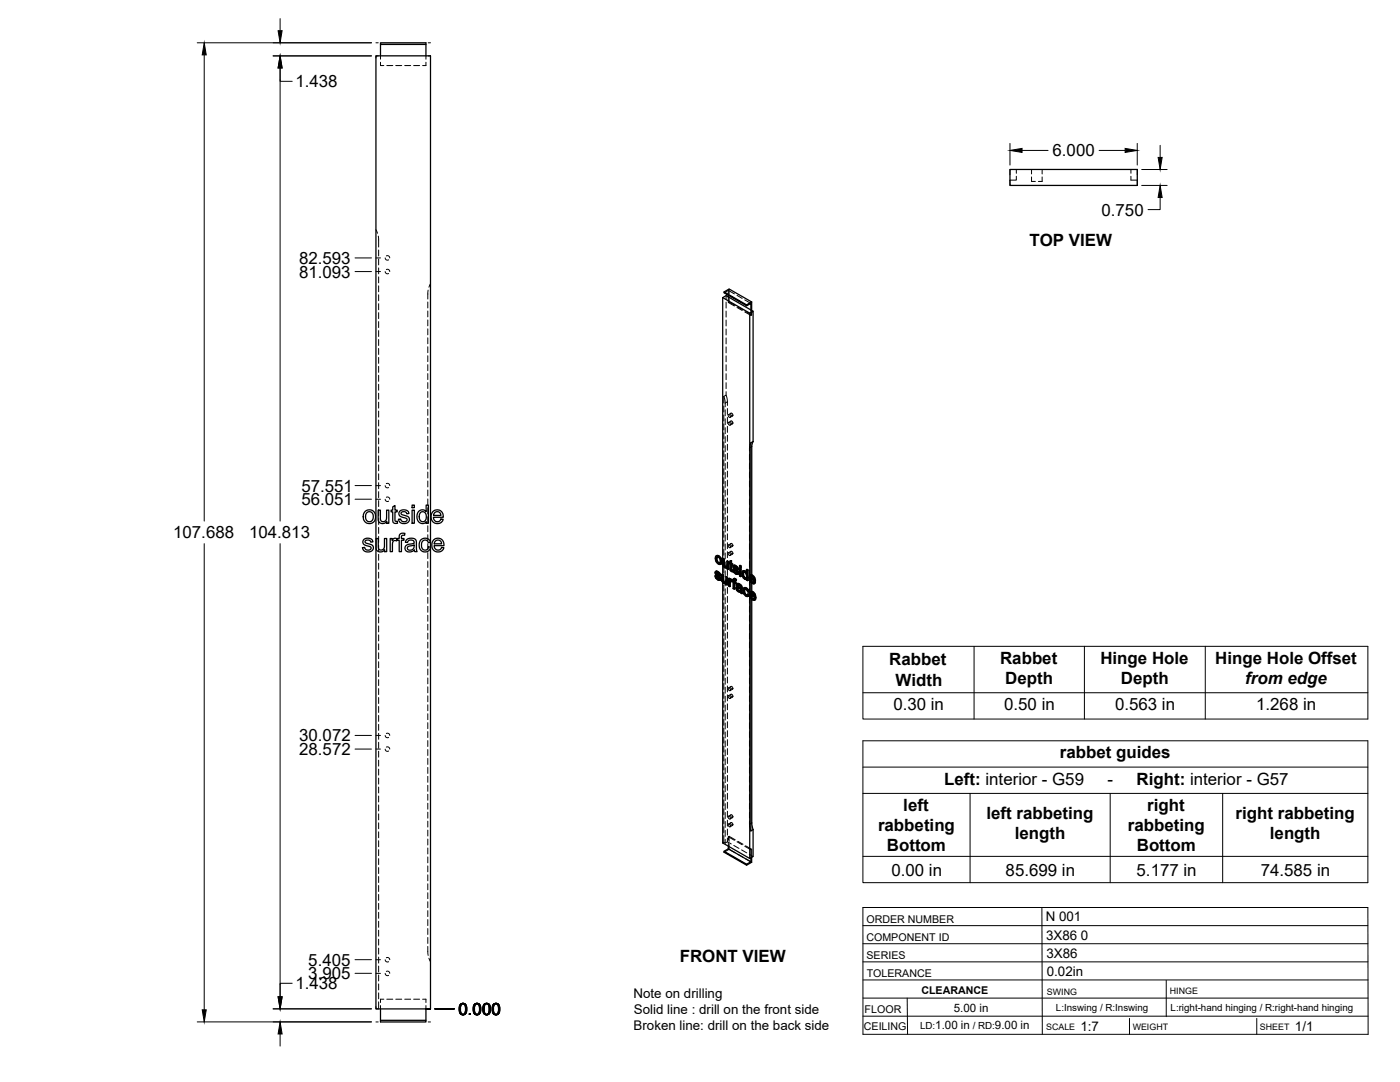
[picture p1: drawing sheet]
<svg xmlns="http://www.w3.org/2000/svg" width="559mm" height="432mm" viewBox="0 0 559 432" stroke-linecap="round" stroke-linejoin="round" font-family="sans-serif">
<!-- layer: Visible -->
<g fill="none" stroke="#000" stroke-width=".51">
<path d="M151.9 17.7v4.6M170 17.7h-18.1v-.6h18.1v5.2M403.1 67.6h50.8v6.4h-50.8zM288.5 118.8v104.2l.6 .1v2.3M288.5 118.8l1.3-.8 10.8 6.2M288.5 118.8l10.8 6.2M289 116.5l2-1.2 9 5.2M290.7 117.8v.7M298 121.7l-9-5.2v.4l9 5.1M299.3 125v104.6l1.1-.1 .8 .9M299.3 125l1.3-.8v52l-.9 .5v52.7M300 120.5l-2 1.2v.3l1.7-.9v2.6"/>
<path d="M300 120.5v3.4M300.6 176.2l-.5 2.1v51.1M145.2 215.3l1.2-.5h1a1.53 1.53 0 0 1 1.4 1.5l-.8 .1a1.13 1.13 0 0 0-1.2-.9 1.13 1.13 0 0 0-1 .9l.7 .5a2.95 2.95 0 0 1 2.4 1.1 2.14 2.14 0 0 1-1.3 2.2 2.14 2.14 0 0 1-2.5-.7l-.4-.9 .9-.2a1.21 1.21 0 0 0 1.2 1.3 1.21 1.21 0 0 0 1.2-1.4l-.8-.3a2.42 2.42 0 0 1-2.3-1.3zM145.8 204a2.64 2.64 0 0 1 4.1 2.1 2.64 2.64 0 0 1-3.9 2.4 3.2 3.2 0 0 1-.2-4.5zM146.3 204.7l1.1-.5 .8 .2 .5 .6 .2 1.8-.7 1.2-1.2 .2-.8-.7-.3-1.5zM150.1 214.9h.9v2.9a1.32 1.32 0 0 0 1.3 1.7 1.32 1.32 0 0 0 1.2-1.8v-2.8h.8v5.3h-.8v-.8a1.86 1.86 0 0 1-2.2 .8 1.86 1.86 0 0 1-1.2-2zM150.9 203.6h.9v2.9a1.31 1.31 0 0 0 1.3 1.7 1.31 1.31 0 0 0 1.2-1.8v-2.8h.9v5.2h-.8v-.7a1.86 1.86 0 0 1-2.3 .8 1.86 1.86 0 0 1-1.2-2.1zM155.7 214.9h.8v.8a1.28 1.28 0 0 1 2-.6l.8-.2v-.6a1.5 1.5 0 0 1 .7-1.4 1.5 1.5 0 0 1 1.6 0l-.1 .7a.81 .81 0 0 0-.9 0 .81 .81 0 0 0-.4 .8v.5h1v.7h-1v4.6h-.9v-4.6h-.8v-.4l-.2 .7-.4-.2a1.21 1.21 0 0 0-1.3 1.7v2.8h-.9zM156.8 202.3l.8-.6v1.9h.9v.7h-.9l.1 3.5 .8 .2 .2 .8-.7 .1a1.16 1.16 0 0 1-1.2-1.6v-3h-.7v-.7h.7zM159.5 204.1l.9-.5 1.4-.1a1.53 1.53 0 0 1 1.4 1.4l-.9 .1a1.14 1.14 0 0 0-1.1-.9 1.14 1.14 0 0 0-1.1 1l.8 .4a2.95 2.95 0 0 1 2.4 1.2 2.14 2.14 0 0 1-1.4 2.2 2.14 2.14 0 0 1-2.5-.7l-.4-.9 .9-.2a1.21 1.21 0 0 0 1.3 1.2 1.21 1.21 0 0 0 1.1-1.3l-.7-.3a2.34 2.34 0 0 1-2.3-1.4zM162.2 215.5l.8-.5 1.6-.2 1 .3 .5 .7 .4 4.4h-1l-.1-.7-1.7 .8a1.63 1.63 0 0 1-2.1-1.6 1.63 1.63 0 0 1 2.1-1.6l.6-.1a.77 .77 0 0 0 1-.7 .77 .77 0 0 0-1-.8 1.28 1.28 0 0 0-1.6 1l-.9-.1zM162.8 218.2l1.6-.4a.49 .49 0 0 1 .7-.3 .49 .49 0 0 1 .2 .7 1.43 1.43 0 0 1-1.1 1.3 1.43 1.43 0 0 1-1.6-.7z"/>
<path d="M164.5 203.6h.9v5.2h-.9zM164.5 201.6h.9v1h-.9zM167.1 204.1a1.98 1.98 0 0 1 3 .1v-2.6h.9v7.2h-.9v-.6a2.17 2.17 0 0 1-2.6 .4 2.17 2.17 0 0 1-1.1-2.4zM167.7 204.7l.6-.4a2.08 2.08 0 0 1 1.9 1.4 2.08 2.08 0 0 1-.8 2.3v.1a1.79 1.79 0 0 1-1.9-.7 1.79 1.79 0 0 1-.1-2zM167.9 215.5a2.26 2.26 0 0 1 3.9 1l-.9 .1a1.44 1.44 0 0 0-1.8-1 1.44 1.44 0 0 0-.9 1.9l.3 1.4a1.33 1.33 0 0 0 1.5 .6 1.33 1.33 0 0 0 1-1.3l.9 .2-.4 1a2.4 2.4 0 0 1-3 .6 2.4 2.4 0 0 1-1.2-2.8zM171.8 218.3v-196h-21.7v380.3h21.7v-184M172.8 204.2a2.46 2.46 0 0 1 2.9-.5 2.46 2.46 0 0 1 1.2 2.7h-3.9l.2 .9a1.49 1.49 0 0 0 1.4 .9 1.49 1.49 0 0 0 1.4-1.1l.9 .1-.3 .8a2.66 2.66 0 0 1-3.7 .3 2.66 2.66 0 0 1-.5-3.6zM173 215.5a2.46 2.46 0 0 1 3-.4 2.46 2.46 0 0 1 1.2 2.7h-3.9l.2 .8a1.48 1.48 0 0 0 1.4 .9 1.48 1.48 0 0 0 1.4-1l.9 .1a2.57 2.57 0 0 1-3.5 1.4 2.57 2.57 0 0 1-1.2-3.5zM173.5 204.6l.6-.4 1 .1 .6 .5 .3 .9h-2.9zM173.8 215.9l.6-.3a1.41 1.41 0 0 1 1.9 1.4h-3zM285.3 229.8l.5 .2M285.7 228.1h.9"/>
<path d="M285.8 230l.2-.1 .2 .5-.2 .2zM285.9 228.7l.4 .3M285.9 228.9l1.4 1.1M285.9 221.8h1.1zM285.9 221.8l-.4 .5v1l.9 1.5a.93 .93 0 0 0 1.4 .2M285.9 227.9l-.3 .2M286 223.1l.2 1M286 230.6l.5 .4h.5M286 228.1l1.1 .4M286 229.9l-.7-.1 .4 .9 .9 .8h.8M286.1 229.2l1.5 1.2M286.1 228.5v.1"/>
<path d="M286.1 228.8l-.2-.2 .7 .2 .8 .9M286.2 224.1l.2-.2 .6 .6-.4 .1zM286.2 230.4l.5 .5M286.2 227.9l-.7 .3v.6l1.4 1.7v.6M286.3 222.3l-.1 .6M286.4 228.2l1.1 .8M286.4 223.9l-.2-.7a.52 .52 0 0 1-.1-.8 .52 .52 0 0 1 .9 .1l.5 1.7-.2 .5h-.6M286.5 231l.4 .1M286.7 222l.9 .9 .2-.2 .4 1.3M286.9 228.6l.6 .5-.1 .6-.1-.6M287 224.5l.3 .1M287 221.8l.8 .9"/>
<path d="M287 231.1h-.1M287.1 230.1l.3 .5 .2-.2 .1 .5M287.4 230.6l.1 .5 .2-.2-.1 .5M287.5 231.1l-.1 .4 .2-.1-.3 .2M287.6 222.9l.4 1.3 .2-.2-.2 .9M287.8 225.1l-.2 .1M288 224.2l-.2 .9M288 229.3l.7 .1v2.2M288.5 225.2v4M288.5 232.5v103.9l10.8 6.2M288.5 232.5l.8 .5 .5-.2M288.5 229.5v2.1l.4 .4"/>
<path d="M288.5 231.7l.2 .4 .5 .2M288.7 232.1l.3 .4 .6-.1M288.7 229.4l-.7-.1v2.2l.5 1M288.9 223.3v2.1l.4 .4M288.9 225.5l.2 .4 .2-.1 .3 .3M289 232.5h.4M289.1 225.9l.9 .3-.2 .1M289.1 223.1l-.6-.1v2.6l.7 .9 1 .1M289.4 226.2l.4 .1M289.6 232.4l-.2 .1M289.7 230.2l.7 .1v3l-.3 .2v-3M289.8 232.8v.4l.3 .3"/>
<path d="M289.8 232.8l-.2 .1M290.1 224l.7 .1v3l-.2 .1v-3M290.2 226.6v.4l.4 .2M290.2 226.6l-.2 .1M290.4 230.3l-.7-.1-.1 2.2M290.8 224.1l-.7-.1v1.9l-.3 .4M290.8 230.9l1.6 .7M291.2 231.1v.4l.8-.3M291.3 232l.2 2-.2 .1v-1.6M291.3 224.4l-.3 .1v.4l.3 .2 .1 2.3 .4 .6 .7 .1-.1-.5h-.4M291.3 223.9l.7-.2v1.1M291.4 230.9h-.6v3l.5 .2"/>
<path d="M291.6 231.8v.1M291.7 231.2l-.3 .1M291.8 231.4l.8 .9v2.6l.5 .2M291.8 223.9v1l.6 .1M291.8 224.9l.6 .1-.2 .6v-.4M291.8 227.4l.4 .1M291.9 227.5l.5 .1M292 223.7l-.7 .2v.8l-.3-.2M292 225.4v1.8M292.1 232.2l-.7-.4 .1 .6M292.2 225.6l-.4-.3v2l.3 .1M292.2 227.7l.1 .5"/>
<path d="M292.2 231.7l.2-.2 .2 .4zM292.2 231.8l-.1 .4M292.2 232.1l-.1 .1M292.5 227.4l.4 .2M292.8 225.7h.9M292.9 230.9l1.1 .3M292.9 227.6l.2-.1 .2 .5-.2 .2zM293 226.4l.4 .3M293 226.6l1.5 1M293.1 232.1l.7 .2-.2 .5v-.4M293.1 225.6l-.4 .1M293.1 230.8l-.3 .2"/>
<path d="M293.1 228.2l.5 .4h.6M293.1 225.7l1.2 .4M293.1 227.5l-.6-.1 .5 1.2 .8 .6 .7-.1M293.2 226.8l1.5 1.3M293.2 226.1v.1M293.2 226.4l-.2-.2 .6 .2 .9 .9M293.3 231.5v.5M293.3 232.7v2.3l-.2 .1v-2.6l.5 .3M293.3 231.1l.7 .1-.3 .6 .1-.4M293.3 228l.5 .5M293.3 225.6l-.7 .2v.6l1.5 1.8-.1 .5M293.5 225.8l.8 .3 .3 .5"/>
<path d="M293.6 230.9l-.8 .1-.2 .6M293.6 228.6l.4 .1M293.7 231.8l-.5-.3-.1 .6 .7 .2M294 233l-.2 .4 .5 .4M294 233l.6-.2 .6 .3M294 226.3l.4 .4 .2-.1 .2 .6-.3 .1-.1-.6M294.1 234.2l1.5 .3M294.1 228.7h-.1M294.2 235l.2 .4 .6 .3M294.2 227.8l.3 .4 .2-.1 .2 .5M294.3 234.8l.3 .5M294.3 234.1l-.3 .2"/>
<path d="M294.4 235.4l.3 .4h.7h-.7M294.4 234.7l-.1 .1M294.4 233l1.4 .5M294.4 234.7l.1 .1a.78 .78 0 0 1 1 .8l-.3 .3M294.5 234.7l-.1 .2M294.5 228.2l.1 .5 .3-.1-.2 .4M294.6 233.4l-.3 .4 .3-.4 .7 .5a.35 .35 0 0 1 .3 .4 .35 .35 0 0 1-.4 .3l-.8-.3M294.6 234.1l-.8 .3 .1 1 .9 .8h.8l.5 .7M294.6 228.7l-.2 .5M294.6 232.8l-.5 .2M295 233.2l1.1 .7M295.2 226.9l.6 .1z"/>
<path d="M295.2 225.7l.6 .1zM295.2 226.9v3l.4 .2M295.2 225.7v.6l.4 .3M295.6 233.6l.6 .7M295.8 227v3l-.2 .1v-3M295.8 225.8l-.2 .8v-.6M295.8 234l.2 .4h.2l.1 2M296 234.4v2.1l.3-.1 .1 .4-.3 .1-.1-.4M296.6 229.2l.2 1M296.6 227.8l.8 .1 .5 .3M296.7 227.8l-.2 .1M296.8 228.4h.4l.5 .4 .3 1.5a.44 .44 0 0 1-.2 .4 .44 .44 0 0 1-.5 0"/>
<path d="M296.8 228.4l-.2 .8 .2-.1 .2 .9M296.8 230.2l.2-.2 .5 .6-.3 .1zM296.8 228.4h.1M296.9 227.7l-.2 .1M297 228.3l-.2 .8M297 235.9a1.05 1.05 0 0 0 .8 1.3l.2 .2M297.1 234.6h.9l.7 .7M297.2 236.9l.5 .6 .6-.1M297.2 228l.7 .3M297.3 234.5l-.4 .2M297.4 235.1l-.2 .7M297.4 227.9l-.4-.2a1.8 1.8 0 0 0-.2 3.1l.8 .5 .4-.2"/>
<path d="M297.5 230.6l.3 .1M297.8 234.8l.6 .6 .3-.1 .3 .9-.2 .1-.4-.9M297.9 227.3l.7 .1v4.2l-.2 .1v-4.1M298 234.6l-.5-.1a1.62 1.62 0 0 0-.5 2.7l.8 .7 .7 .1M298 231.1v.4l.4 .2M298 231.1l-.2 .1M298.4 237.1l.4 .3M298.6 227.4l-.7-.1v1.5l-.3-.5M298.8 236.3l-.4-.1-.4-.8a.52 .52 0 0 0-.8-.2 .52 .52 0 0 0 0 .8l.2 .8M298.8 237.4l.2-.1-.5 .7zM299 237.3l-.4-.3-.4 .6-.5-.1M299.3 231.9l.5 .7a.96 .96 0 0 0 1.7-.2"/>
<path d="M299.3 231.9v4.4M299.3 238.1v104.5M299.4 230.5l1.5 .9-.5-1.1a.53 .53 0 0 0-.6-.3 .53 .53 0 0 0-.4 .5l.2-.1 1.2 .7M299.4 236.1h1.1l.8 .9M299.5 237.1l1.5 .8-.4-1a.54 .54 0 0 0-.6-.4 .54 .54 0 0 0-.5 .6l.3-.1 1.1 .6M299.6 231.8l.6 .6h.6M299.7 231.4l-.1-.3 .2 .6M299.7 238.9v92.7l.9-.5v10.7l-1.3 .8M299.7 232.5v3.5M299.8 230l-.2 .4 .1-.3M299.8 237.6l.2 .7M299.8 238.4l.5 .6 .6-.1"/>
<path d="M299.9 236.6l-.1 .4M300.1 239.2v89.2l.5 2.7M300.1 230v.7M300.1 231.3v.7M300.1 232.7v3.2M300.1 236.6v.5M300.1 237.8v.6M300.1 229.7l.9 .9 .2-.2 .3 1.4M300.2 232.4l.4 .1M300.3 236.2l.8 .9 .2-.1 .4 1.3M300.3 239l.4 .1M300.4 229.5l-.7-.1-.7 .4-.1 1.1 .4 1"/>
<path d="M300.5 236.1l-.9-.1-.5 .7 .1 1.2 .8 1.3a.94 .94 0 0 0 .9 .4 .94 .94 0 0 0 .8-.6M300.7 232.4l-.1 .1M300.8 239l-.1 .1M300.8 232.2l.5 .3M301 230.6l.3 1.3 .2-.1-.2 .1M301 238.7l.5 .4M301.1 237.1l.4 1.4 .2-.2-.2 .2M301.3 232.1l-1.9-1.2 .2 .9 .2-.1 .6 .6M301.5 238.6l-2-1.1 .3 .9 .2-.1 .5 .5M301.5 232.4l-.5 .5M301.5 232.4l-.4-.3-.5 .4M301.7 239l-.5 .5"/>
<path d="M301.7 239l-.5-.4-.5 .5M290.7 337.7v1.1l-1.7 .9v.4l9 5.2v-.4l-9-5.2M290.7 338.8l9 5.1-1.7 1M299.7 342.3v1.6M300 342.2v1.9l-2 1.2M151.9 402.6v5.2h18.1v-.6h-18.1M170 402.6v4.6"/>
</g>
<!-- layer: Hidden -->
<g fill="none" stroke="#000" stroke-width=".4">
<path d="M151.9 22.3v1.3M151.9 24.8v1.4h1.3M154.4 26.2h2.4M158 26.2h2.3M161.5 26.2h2.4M165.1 26.2h2.4M170 22.3v1.3M170 24.8v1.4h-1.3M405.7 70.4v1.5h-2.6M405.7 67.6v1.6M411.7 70.6v1.8h1.6M411.7 67.6v1.8"/>
<path d="M416 70.6v1.8h-1.5M416 67.6v1.8M451.4 70.4v1.5h2.5M451.4 67.6v1.6M150.1 91.7l.6 1.4M151 94.2l.1 4.4M151.1 99.8v2.4M151.1 103.4v2.3M151.1 106.9v2.4M151.1 110.5v2.4M151.1 114.1v2.3M151.1 117.6v2.4"/>
<path d="M153.8 108.4l.4 .8h.9M153.8 102.9l.4 .8h.9M154.2 107.6h1l.4 .8M154.2 102.2h1l.4 .7M170.9 115.8l-.1 3.5M171.8 113.2l-.6 1.4M289.8 118v1.4M290.7 115.9v1.9M290.7 118.5v2.2M290.7 115.9l-1.7 1M290.7 115.9l2.4 1.4M291 115.3v2"/>
<path d="M291 118.5v2M294.2 117.9l2 1.2M297.3 119.7l2.4 1.4M151.1 121.2v2.4M151.1 124.8v2.4M151.1 128.4v2.3M151.1 131.9v2.4M151.1 135.5v2.4M151.1 139.1v2.4M170.8 120.5v2.4M170.8 124.1v2.4M170.8 127.7v2.3"/>
<path d="M170.8 131.2v2.4M170.8 134.8v2.4M170.8 138.4v2.4M289.8 120.6v2.4M289.8 124.1v2.4M289.8 127.7v2.4M289.8 131.3v2.4M289.8 134.9v2.3M289.8 138.4v2.4M291 120.5l-.3 .2 2.4 1.4M291 120.5l2.5 1.4M294.2 122.7l2 1.2"/>
<path d="M294.5 122.5l2.1 1.2M297.3 124.5l2.4 1.4M297.6 124.3l2.4 1.4M299.7 123.7v2.2l.3-.2v-1.8M151.1 142.6v2.4M151.1 146.2v2.4M151.1 149.8v2.4M151.1 153.4v2.3M151.1 156.9v2.4M170.8 142v2.3M170.8 145.5v2.4M170.8 149.1v2.4"/>
<path d="M170.8 152.7v2.3M170.8 156.3v2.3M170.8 159.8v2.4M288.9 158.2l.5 1.6 .1 2.5M288.9 158.2l.9-.5 .5 1.6v2.5M288.9 158.2v2.6M289.8 142v2.4M289.8 145.6v2.4M289.8 149.1v2.4M289.8 152.7v2.4M289.8 156.3v1.4M151.1 160.5v2.4"/>
<path d="M151.1 164.1v2.4M151.1 167.6v2.4M151.1 171.2v2.4M151.1 174.8v2.4M151.1 178.4v2.3M170.8 163.4v2.4M170.8 167v2.3M170.8 170.5v2.4M170.8 174.1v2.4M170.8 177.7v2.4M288.9 162.1v2.3M288.9 165.6v2.4"/>
<path d="M288.9 169.2v2.4M288.9 172.8v2.3M288.9 176.3v2.4M288.9 179.9v2.4M289.5 163.5v2.4M289.5 167.1v2.4M289.5 170.7v2.4M289.5 174.2v2.4M289.5 177.8v2.4M290.3 163v2.4M290.3 166.6v2.4M290.3 170.2v2.4"/>
<path d="M290.3 173.7v2.4M290.3 177.3v2.4M290.7 168.6a.56 .56 0 0 1 .7 .4 .56 .56 0 0 1-.3 .7l-.5-.7zM290.7 165.5a.56 .56 0 0 1 .7 .3 .56 .56 0 0 1-.3 .8l-.5-.7zM291.7 168a.56 .56 0 0 1 .7 .4 .56 .56 0 0 1-.3 .7l-.4-.5zM291.7 164.9a.56 .56 0 0 1 .7 .4 .56 .56 0 0 1-.3 .7l-.4-.7zM291.8 168l-1 .6M291.8 164.9l-1 .6M292.4 169.1l-1 .6M292.4 166l-1 .6M299.7 176.7l-.4 1.1-.2 2.2M151.1 181.9v2.4"/>
<path d="M151.1 185.5v2.4M151.1 189.1v2.4M151.1 192.6v2.4M151.1 196.2v2.4M151.1 199.8v2.4M153.8 199.2l.4 .8h.9M153.8 193.8l.4 .8h.9M154.2 198.5h1l.4 .7M154.2 193l1 .1 .4 .7M170.8 181.3v2.3M170.8 184.8v2.4M170.8 188.4v2.4"/>
<path d="M170.8 192v2.4M170.8 195.5v2.4M170.8 199.1v2.4M288.9 183.5v2.4M288.9 187v2.4M288.9 190.6v2.4M288.9 194.2v2.4M288.9 197.8v2.4M289.5 181.4v2.4M289.5 185v2.3M289.5 188.5v2.4M289.5 192.1v2.4"/>
<path d="M289.5 195.7v2.4M289.5 199.2v2.4M290.3 180.9v2.4M290.3 184.4v2.4M290.3 188v2.4M290.3 191.6v2.4M290.3 195.2v2.3M290.3 198.7v2.4M299.1 181.2v2.4M299.1 184.8v2.4M299.1 188.4v2.4M299.1 191.9v2.4"/>
<path d="M299.1 195.5v2.4M299.1 199.1v2.4M151.1 203.4v2.3M151.1 206.9v2.4M151.1 210.5v2.4M151.1 214.1v2.4M151.1 217.7v2.3M170.8 202.7v2.4M170.8 206.2v2.4M170.8 209.8v2.4M170.8 213.4v2.4M170.8 217v2.4"/>
<path d="M171.8 218.3v.3M288.9 201.3v2.4M288.9 204.9v2.4M288.9 208.5v2.4M288.9 212v2.4M288.9 215.6v2.4M288.9 219.2v2.4M289.5 202.8v2.4M289.5 206.4v2.4M289.5 210v2.3M289.5 213.5v2.4M289.5 217.1v2.4"/>
<path d="M290.3 202.3v2.4M290.3 205.9v2.4M290.3 209.4v2.4M290.3 213v2.4M290.3 216.6v2.4M290.7 217.5a.56 .56 0 0 1 .7 .3 .56 .56 0 0 1-.3 .7l-.5-.6zM291.7 216.9a.56 .56 0 0 1 .7 .4 .56 .56 0 0 1-.3 .7l-.4-.7zM291.8 216.9l-1 .6M292.4 218l-1 .6M299.1 202.7v2.3M299.1 206.2v2.4M299.1 209.8v2.4"/>
<path d="M299.1 213.4v2.4M299.1 216.9v2.4M151.1 221.2v2.4M151.1 224.8v2.4M151.1 228.4v2.3M151.1 231.9v2.4M151.1 235.5v2.4M151.1 239.1v2.4M170.8 220.5v2.4M170.8 224.1v2.4M170.8 227.7v2.4M170.8 231.2v2.4"/>
<path d="M170.8 234.8v2.4M170.8 238.4v2.4M285.6 229.7l.3 .9-.2 .1M285.6 228.4l.1 .5-.2 .1M285.7 228.1l-.3 .5M285.7 222.7l.4 1.3-.3 .2M285.7 228.9l.3 .4-.2 .2M285.9 228l-.4 .2M285.9 230.6l.8 .7-.2 .1M286 229.3l1.1 1-.2 .2M286.1 224l.9 1-.3 .1M286.1 228.5h.5l-.2 .2"/>
<path d="M286.1 221.7l-.6 1.1M286.2 222.3h.8l-.3 .1M286.6 228.5l.4 .4-.2 .1M286.7 231.3l.5 .2-.2 .1M287 222.3l.4 .4-.1 .3M287 225l.6 .1-.2 .2M287 231h.1M287 228.9l.2 .5-.2 .1M287.1 230.4l.2 .3-.2 .2M287.1 231l-.1 .1M287.2 229.4l.4 .2M287.3 230.7l-.2 .3"/>
<path d="M287.5 231.4l-.3 .1M287.5 224.6h-.2M287.5 222.8l.2 .9-.2 .2M287.7 223.8l-.4 .9M287.8 225.1h-.2M288.2 229.1l.1 2.4-.2 .1M288.3 231.5l.1 .4-.2 .2M288.5 229.2v3.3l.2-.1-.3-.5M288.5 223v2.2M288.7 222.9v2.3l-.2 .2M288.7 225.2l.1 .5-.2 .1M288.7 232.4l.4 .3-.2 .1"/>
<path d="M288.8 225.7l.3 .4-.2 .2M288.9 222.8v2.3M288.9 226.3v2.4M288.9 229.9v2.4M288.9 233.5v2.4M288.9 237v2.4M289.1 226.1l.5 .4-.3 .1M289.1 232.7h.9l-.2 .1M289.5 220.7v2.4M289.5 224.3v2.3M289.5 227.8v2.4M289.5 231.4v2.4"/>
<path d="M289.5 235v2.3M289.5 238.5v2.4M289.6 226.5h.6M289.6 232.4h.1M289.7 232.4l-.2 .1M289.8 232.8h.1M289.9 232.2l-.3 .2M289.9 230.1v1.9l-.3 .4M290 232.7l-.2 .5M290 226.2h.1M290.2 226.1l-.3 .2M290.3 226l-.3 .2"/>
<path d="M290.3 225.4l-.3 .7M290.3 220.2v2.3M290.3 223.7v2.4M290.3 227.3v2.4M290.3 230.9v2.4l-.3-.2M290.3 234.4v2.4M290.3 238v2.4M290.4 226.4l-.2 .6M290.4 226.9l.4 .2M290.7 220.6a.56 .56 0 0 1 .7 .3 .56 .56 0 0 1-.3 .8l-.4-.6zM291.1 230.7v3l-.3 .2M291.1 233.7l.4 .3"/>
<path d="M291.2 224.7l.3 .2-.2 .2M291.2 224.3l-.2 .6M291.3 224.4l.2 .1M291.4 231.3v.1M291.5 224.9l.1 2.4-.2 .1M291.5 223.8l-.2 .9M291.6 227.3l.2 .3-.2 .2M291.7 231.2l-.5 .3M291.7 231.7l-.1 .1M291.7 231.7h.3l-.2 .2M291.7 220a.56 .56 0 0 1 .7 .4 .56 .56 0 0 1-.3 .7l-.4-.6zM291.8 225.3l.2-.1v.2"/>
<path d="M291.8 220l-1 .6M291.8 227.6l.4 .3-.2 .2M292 231.7l.3 .3M292 225.2l.4 .2M292.2 227.9l.3 .2M292.2 231.8l.2-.1-.1 .3M292.3 232l-.1 .1M292.4 231.6h.1M292.4 221.1l-1 .6M292.4 231.9l.4 .3-.2 .1M292.4 231.7l-.2 .4M292.4 231.5l-.2 .2"/>
<path d="M292.6 231.6l.2 .2M292.7 227.3l.3 .9-.2 .1M292.8 226l-.1 .6M292.8 232.2v2.6l-.2 .1M292.8 225.7l-.3 .5M292.8 234.8l.5 .2M292.9 226.5l.3 .4-.3 .2M292.9 231l-.3 .9M293 225.6l-.4 .2M293 230.9l-.3 .2M293 228.2l.8 .7-.2 .1M293.1 232.5l.2-.1v.3"/>
<path d="M293.1 226.1h.1M293.1 231.5h.2M293.2 226.9l1.1 1.1-.3 .1M293.3 232.4l.5 .3M293.3 226l-.2 .2M293.3 226l.5 .2-.3 .1M293.3 231.4l.3 .1-.2 .1M293.6 231.5l.3 .1M293.8 226.2l.4 .3-.3 .2M293.8 228.9l.6 .2-.3 .1M294 234.6l.2 .8-.2 .1M294 233l.2-.1-.4 .5"/>
<path d="M294 233.3l.5 .3M294.1 234.3l-.3 .5M294.2 226.5l.1 .5-.2 .1M294.2 234.1l-.4 .3M294.2 235.4l.7 .6-.3 .1M294.3 228.6h-.1M294.3 228.6l-.2 .1M294.3 228l-.1 .5M294.3 227l.5 .2M294.4 228.3l-.1 .3M294.5 233.4l.2-.1-.1 .1M294.5 234.7h.1"/>
<path d="M294.5 234.7h-.1M294.6 234.6l-.3 .2M294.6 229.1h-.2M294.7 234.6l1.1 .4-.2 .1M294.7 233.3l.5 .1-.3 .2M294.9 236l.5 .2-.3 .1M295.2 233.4l.5 .5-.3 .1M295.4 236.2l.4-.1-.2 .1M295.4 226.7v3l-.2 .2M295.4 225.6l-.2 .7M295.4 229.7l.4 .3M295.4 226.2l.4 .2"/>
<path d="M295.6 234.5h.2M295.6 235.8l-.2 .1M295.7 233.9l-.1 .6M295.7 235.6l-.2 .2M295.8 235l-.3 .7M295.8 234.4l-.2 .3M295.8 236.1l-.1 .6M295.9 236.5l.5 .3M296.3 228.8l.2 .9-.2 .1M296.5 228l-.4 .9M296.5 229.7l.4 .8-.2 .1M296.7 227.8l-.5 .4"/>
<path d="M296.8 235.5l.3 1.4-.2 .1M296.9 230.5l.6 .5-.3 .1M296.9 234.8l-.3 .9M297 228.3h.5l-.2 .1M297 228.3l-.2 .1M297 228.3h.1M297.1 236.9l.9 .9-.2 .1M297.1 234.5l-.4 .4M297.4 235.1l-.2 .1M297.5 235l.5 .1-.2 .1M297.5 231l.5 .1M297.5 228.3l.5 .6-.2 .1"/>
<path d="M297.9 228.3l.3 .4M298 237.8l.7 .1M298 235.1l.4 .3-.3 .2M298 230.6l-.2 .1M298 228.9l.2 1-.2 .1M298.2 227.2l-.3 1.6M298.2 229.9l-.4 .9M298.2 231l-.2 .5M298.2 231.4l.4 .2M298.4 235.4l.2 .6-.2 .2M298.4 237.4h-.1M298.6 236l.4 .2"/>
<path d="M298.6 237l-.4 .6M299.1 237.1l.5-1.1 .1 2.9M299.1 220.5v2.4M299.1 224.1v2.4M299.1 227.7v2.3M299.1 231.2v2.4M299.1 234.8v2.4M299.1 238.4v2.3M299.3 229.6v2.3l.2-.1-.4-1.4M299.3 236.3v1.8M299.3 237l.3 1.3-.2 .2M299.5 231.8l.9 .9-.2 .1"/>
<path d="M299.5 229.4l-.6 1.2M299.5 237.5l.2-.1 .1 .2M299.6 230.8l1.9 1.1M299.6 238.3l.9 .9-.2 .2M299.7 230.4l-.1 .7v-.3l-.2 .1M299.7 229.4v.7M299.7 231.4v1.1M299.7 237.4l2 1.1M299.8 230h-.2M299.8 229.9l.6 .1-.3 .1M299.9 236.6h-.1M300 236.5h.5l-.2 .1"/>
<path d="M300.1 229.4v.6M300.1 230.7v.6M300.1 232v.7M300.1 235.9v.7M300.1 237.1v.7M300.1 238.4v.8M300.4 230l.5 .5-.2 .2M300.4 232.7l.7 .2-.2 .1M300.5 236.5l.6 .6-.3 .2M300.5 239.2l.8 .2-.2 .2M300.8 232.4h.1M300.8 232.4h-.1"/>
<path d="M300.8 231.1l.3 .1M300.9 232.3l-.3 .2M300.9 238.9h.1M300.9 230.6l.2 .6-.2 .2M300.9 237.6l.3 .2M300.9 238.9l-.1 .1M301 238.9l-.2 .1M301.1 237.1l.1 .7-.2 .1M301.1 232.1l-.3 .3M301.2 238.6l-.3 .3M301.2 232.8l-.1 .1M301.4 239.4h-.1"/>
<path d="M151.1 242.7v2.3M151.1 246.2v2.4M151.1 249.8v2.4M151.1 253.4v2.4M151.1 256.9v2.4M170.8 242v2.3M170.8 245.5v2.4M170.8 249.1v2.4M170.8 252.7v2.4M170.8 256.3v2.3M170.8 259.8v2.4M288.9 240.6v2.4"/>
<path d="M288.9 244.2v2.4M288.9 247.8v2.3M288.9 251.3v2.4M288.9 254.9v2.4M288.9 258.5v2.4M289.5 242.1v2.4M289.5 245.7v2.4M289.5 249.3v2.3M289.5 252.8v2.4M289.5 256.4v2.4M289.5 260v2.3M290.3 241.6v2.4"/>
<path d="M290.3 245.2v2.3M290.3 248.7v2.4M290.3 252.3v2.4M290.3 255.9v2.4M290.3 259.5v2.3M299.1 242v2.3M299.1 245.5v2.4M299.1 249.1v2.4M299.1 252.7v2.3M299.1 256.2v2.4M299.1 259.8v2.4M151.1 260.5v2.4"/>
<path d="M151.1 264.1v2.4M151.1 267.7v2.3M151.1 271.2v2.4M151.1 274.8v2.4M151.1 278.4v2.4M170.8 263.4v2.4M170.8 267v2.3M170.8 270.6v2.3M170.8 274.1v2.4M170.8 277.7v2.4M288.9 262v2.4M288.9 265.6v2.4"/>
<path d="M288.9 269.2v2.4M288.9 272.8v2.3M288.9 276.3v2.4M288.9 279.9v2.4M289.5 263.5v2.4M289.5 267.1v2.4M289.5 270.7v2.4M289.5 274.3v2.3M289.5 277.8v2.4M290.3 263v2.4M290.3 266.6v2.4M290.3 270.2v2.3"/>
<path d="M290.3 273.7v2.4M290.3 277.3v2.4M290.7 274.6a.56 .56 0 0 1 .7 .3 .56 .56 0 0 1-.3 .7l-.5-.6zM290.7 277.7a.56 .56 0 0 1 .7 .3 .56 .56 0 0 1-.3 .7l-.5-.6zM291.7 274a.54 .54 0 0 1 .7 .3 .54 .54 0 0 1-.3 .7zM291.7 277.1a.55 .55 0 0 1 .7 .3 .55 .55 0 0 1-.3 .8zM291.8 273.9l-1 .6M291.8 277.1l-1 .5M292.4 275l-1 .6M292.4 278.2l-1 .5M299.1 263.4v2.4M299.1 267v2.3"/>
<path d="M299.1 270.5v2.4M299.1 274.1v2.4M299.1 277.7v2.4M151.1 281.9v2.4M151.1 285.5v2.4M151.1 289.1v2.4M151.1 292.7v2.3M151.1 296.2v2.4M151.1 299.8v2.4M153.8 293.5l.5 .9 .8-.1M153.8 299l.4 .7h.9M154.2 292.7l1 .1 .4 .7"/>
<path d="M154.2 298.2h1l.4 .7M170.8 281.3v2.3M170.8 284.8v2.4M170.8 288.4v2.4M170.8 292v2.4M170.8 295.6v2.3M170.8 299.1v2.4M288.9 283.5v2.4M288.9 287.1v2.3M288.9 290.6v2.4M288.9 294.2v2.4M288.9 297.8v2.3"/>
<path d="M289.5 281.4v2.4M289.5 285v2.4M289.5 288.5v2.4M289.5 292.1v2.4M289.5 295.7v2.4M289.5 299.3v2.3M290.3 280.9v2.4M290.3 284.5v2.3M290.3 288v2.4M290.3 291.6v2.4M290.3 295.2v2.3M290.3 298.7v2.4"/>
<path d="M299.1 281.2v2.4M299.1 284.8v2.4M299.1 288.4v2.4M299.1 292v2.3M299.1 295.5v2.4M299.1 299.1v2.4M151.1 303.4v2.4M151.1 306.9v2.4M151.1 310.5v2.4M151.1 314.1v2.4M151.1 317.7v2.3M170.8 302.7v2.4"/>
<path d="M170.8 306.3v2.4M170.8 309.8v2.4M170.8 313.4v2.4M170.8 317v2.4M288.9 301.3v2.4M288.9 304.9v2.4M288.9 308.5v2.4M288.9 312.1v2.3M288.9 315.6v2.4M288.9 319.2v2.4M289.5 302.8v2.4M289.5 306.4v2.4"/>
<path d="M289.5 310v2.4M289.5 313.5v2.4M289.5 317.1v2.4M290.3 302.3v2.4M290.3 305.9v2.4M290.3 309.5v2.3M290.3 313v2.4M290.3 316.6v2.4M299.1 302.7v2.4M299.1 306.2v2.4M299.1 309.8v2.4M299.1 313.4v2.4"/>
<path d="M299.1 316.9v2.4M151.1 321.2v2.4M151.1 324.8v2.4M151.1 328.4v2.4M151.1 332v2.3M151.1 335.5v2.4M151.1 339.1v2.4M170.8 320.5v2.4M170.8 324.1v2.4M170.8 327.7v2.4M170.8 331.3v2.4M170.8 334.8v2.4"/>
<path d="M170.8 338.4v2.4M288.9 336.1l.6 .3M288.9 322.8v2.3M288.9 326.3v2.4M288.9 329.9v2.4M288.9 333.5v2.6M288.9 336.1l-.4 .3M289.5 320.7v2.4M289.5 324.3v2.3M289.5 327.8v2.4M289.5 331.4v2.4M289.5 335v1.4"/>
<path d="M290.3 320.2v2.4M290.3 323.7v2.4M290.3 327.3v2.4M290.3 330.9v2.4M290.3 334.5v1.4M290.3 335.9l-.8 .5M290.3 335.9l1.6 .9M290.7 325.8a.55 .55 0 0 1 .7 .3 .55 .55 0 0 1-.3 .7zM290.7 335.2v-1.3l.3-.1v1.9M290.7 336.4v1.3M290.7 333.9l2.4 1.4M290.7 328.9a.56 .56 0 0 1 .7 .3 .56 .56 0 0 1-.3 .7l-.5-.6z"/>
<path d="M291 338.9l-2 1.2M291 336.9v2M291 333.8l2.5 1.4M291 338.9l2.5 1.4M291.7 325.2a.56 .56 0 0 1 .7 .3 .56 .56 0 0 1-.3 .7l-.4-.6zM291.7 328.3a.56 .56 0 0 1 .7 .3 .56 .56 0 0 1-.3 .8l-.4-.6zM291.8 325.2l-1 .6M291.8 328.3l-1 .6M292.4 326.3l-1 .6M292.4 329.4l-1 .6M292.9 337.4l2.1 1.2M294.2 335.9l2 1.2"/>
<path d="M294.5 335.7l2.1 1.2M296 339.2l2 1.2M297.3 337.7l2.4 1.4 .3-.2M297.6 337.5l2.4 1.4M299.1 327.7l.2 2.3 .4 1.6M299.1 320.5v2.4M299.1 324.1v2.4M299.7 339.1v3.2M300 338.9v3.3M151.1 342.7v2.3M151.1 346.2v2.4M151.1 349.8v2.4"/>
<path d="M151.1 353.4v2.4M151.1 357v2.3M170.8 342v2.4M170.8 345.6v2.3M170.8 349.1v2.4M170.8 352.7v2.4M170.8 356.3v2.3M170.8 359.9v2.3M294.5 340.9l2.1 1.2M297.6 342.7l2.4 1.4M299.1 341l1.5 .8M151.1 360.5v2.4"/>
<path d="M151.1 364.1v2.4M151.1 367.7v2.4M151.1 371.2v2.4M151.1 374.8v2.4M151.1 378.4v2.4M170.8 377.7l.1 3.6M170.8 363.4v2.4M170.8 367v2.4M170.8 370.6v2.3M170.8 374.1v2.4M151.1 382v2.3M151.1 385.5v2.4"/>
<path d="M151.1 389.1v2.4M151.1 392.7v2.4M151.1 396.2v2.4M151.1 399.8v2.8M153.2 398.8h-1.3v1.3M153.8 383l.4 .8h.9M153.8 388.5l.4 .7h.9M154.2 382.2l1 .1 .4 .7M154.2 387.7h1l.4 .8M154.4 398.8h2.4M158 398.8h2.3M161.5 398.8h2.4"/>
<path d="M165.1 398.8h2.4M168.7 398.8h1.3v1.3M171.2 382.4l.6 1.4M151.9 401.3v1.3M170 401.3v1.3"/>
</g>
<!-- layer: Reference -->
<g fill="none" stroke="#000" stroke-width=".4">
<path d="M150.1 17.1h.9M170.9 17.1h.9M151 22.3h-.9v.9M170.9 22.3h.9v.9M403.1 67.6v2.1M403.1 71.9v2.1M453.9 67.6v2.1M453.9 71.9v2.1M150.1 102.9h1.8M150.1 108.4h1.8M150.1 193.8h1.8M150.1 199.2h1.8"/>
<path d="M150.1 293.5h1.8M150.1 298.9h1.8M150.1 383h1.8M150.1 388.5h1.8M150.1 401.7v.9h.9M150.1 407.8h.9M170 402.6h1.8zM170.9 407.8h.9M171.8 401.7v.9h-.9"/>
</g>
<!-- layer: Hidden Narrow -->
<g fill="none" stroke="#000" stroke-width=".4">
<path d="M290.3 160.3l-.8 .6M299.7 178.5l-.6 .3M286.7 230l-.2 .1M288.2 231l-.2 .1M288.7 224.7l-.2 .2M289.9 231.7l-.2 .1M290.3 225.4l-.2 .2M291.5 226.7l-.2 .1M292.8 231.4l-.2 .2M293.8 227.6l-.2 .1M295.1 234.7l-.2 .2M295.8 235.1l-.2 .2"/>
<path d="M299.7 328.6l-.6 .3"/>
</g>
<!-- layer: Visible Narrow -->
<path d="M300.1 178.3l-.4 .2M286.7 229.4l-.2 .1M288.7 231l-.2 .2M289.1 224.8l-.2 .1M292 226.9l-.2 .2M293.3 231.7l-.2 .2M293.8 227l-.2 .1M295 234.3l-.2 .1M296.2 234.8l-.2 .1M296.2 235.5l-.2 .1M300.1 328.4l-.4 .2" fill="none" stroke="#000" stroke-width=".4"/>
<!-- layer: Titleblock -->
<path d="M344.4 362.2h201.6l.1 50.6h-201.7zM344.4 369.4h201.6M344.4 376.6h201.6M415.9 362.2l.1 50.6M344.4 383.9h201.6M344.4 391.1h201.6M344.4 398.3h201.6M362.1 398.3l.1 14.4M465.5 391.3v14.4M344.4 405.5h201.7M450.8 406.4v6.4M501.6 406.4v6.4" fill="none" stroke="#000" stroke-width=".4"/>
<!-- layer: Custom Tables -->
<path d="M344.4 257.9h201.6v29.1h-201.6zM388.8 257.9v29.1M432.8 257.9v29.1M481.1 257.9v29.1M344.4 276.5h201.6M344.4 295.6h201.6v56.7h-201.6zM344.4 306.1h201.6M344.4 316.6h201.6M387.2 316.6v35.7M443.1 316.6v35.7M488 316.6v35.7M344.4 341.8h201.6" fill="none" stroke="#000" stroke-width=".4"/>
<!-- layer: FD_Dimensions -->
<g fill="none" stroke="#000" stroke-width=".4">
<path d="M78.7 17.1h69.6M111.8 7.4v4.9M81.5 21.9v186.1M109 22.3h39.3M111.8 32v.4h4.8M111.8 27.1v180.9M403.1 57.2v8.7M453.9 57.2v8.7M463.1 58v4.8M407.9 60h10.4M438.7 60h10.4M455.7 67.6h10.2"/>
<path d="M455.7 74h10.2M463.1 78.8v4.9h-4.9M141.7 102.9h6.6M141.7 108.4h6.6M141.7 193.8h6.6M141.7 199.2h6.6M81.5 217v186M111.8 217v180.8M141.7 293.5h6.6M141.7 298.9h6.6M116.6 392.4h-4.8v.6M141.7 383h6.6"/>
<path d="M141.7 388.4h6.6M78.7 407.8h69.6M109 402.6h39.3M111.8 412.6v4.9M173.6 402.6h7.7"/>
</g>
<path d="M111 12.3h1.6l-.8 4.8zM81.5 17.1l.8 4.8h-1.6zM111.8 22.3l.8 4.8h-1.6zM403.1 60l4.8-.8v1.6zM449.1 59.2l4.8 .8-4.8 .8zM462.3 62.8h1.6l-.8 4.8zM463.1 74l.8 4.8h-1.6zM111 397.8h1.6l-.8 4.8zM80.7 403h1.6l-.8 4.8zM111.8 407.8l.8 4.8h-1.6z" fill="#000" stroke="#000" stroke-width=".4"/>
<g font-size="6.7">
<text x="117.9" y="34.8">1.438</text>
<text x="420.1" y="62.4">6.000</text>
<text x="439.7" y="86">0.750</text>
<text x="410.9" y="98.2">TOP VIEW</text>
<text x="119.4" y="105.3">82.593</text>
<text x="119.4" y="110.7">81.093</text>
<text x="120.3" y="196.2">57.551</text>
<text x="120.3" y="201.6">56.051</text>
<text x="69.1" y="214.8">107.688</text>
<text x="99.4" y="214.8">104.813</text>
<text x="355" y="265.6">Rabbet</text>
<text x="399.2" y="264.9">Rabbet</text>
<text x="439.2" y="264.9">Hinge Hole</text>
<text x="485.1" y="264.9">Hinge Hole Offset</text>
<text x="357.5" y="273.6">Width</text>
<text x="401.2" y="273">Depth</text>
<text x="447.4" y="273">Depth</text>
<text x="497.1" y="273">from edge</text>
<text x="356.6" y="283.3">0.30 in</text>
<text x="400.8" y="283.3">0.50 in</text>
<text x="445.1" y="283.3">0.563 in</text>
<text x="501.4" y="283.3">1.268 in</text>
<text x="119.4" y="295.9">30.072</text>
<text x="119.4" y="301.3">28.572</text>
<text x="423" y="302.6">rabbet guides</text>
<text x="376.9" y="313.1">Left: interior - G59</text>
<text x="442.1" y="313.1">-</text>
<text x="453.7" y="313.1">Right: interior - G57</text>
<text x="360.6" y="323.6">left</text>
<text x="457.9" y="323.5">right</text>
<text x="393.8" y="326.9">left rabbeting</text>
<text x="493.2" y="326.9">right rabbeting</text>
<text x="350.5" y="331.6">rabbeting</text>
<text x="405" y="335">length</text>
<text x="450.2" y="331.6">rabbeting</text>
<text x="506.9" y="334.9">length</text>
<text x="354" y="339.7">Bottom</text>
<text x="453.7" y="339.6">Bottom</text>
<text x="355.8" y="349.4">0.00 in</text>
<text x="401.4" y="349.4">85.699 in</text>
<text x="453.7" y="349.4">5.177 in</text>
<text x="503.2" y="349.4">74.585 in</text>
<text x="271.3" y="383.8">FRONT VIEW</text>
<text x="123.1" y="385.4">5.405</text>
<text x="117.9" y="394.8">1.438</text>
<text x="123.1" y="390.8">3.905</text>
<text x="183" y="405">0.000</text>
</g>
<g font-size="5.3">
<text x="417.4" y="367.6">N 001</text>
<text x="417.6" y="375.1">3X86 0</text>
<text x="417.7" y="382.2">3X86</text>
<text x="417.8" y="389.5">0.02in</text>
<text x="252.9" y="398.4">Note on drilling</text>
<text x="253" y="404.9">Solid line : drill on the front side</text>
<text x="252.9" y="411.2">Broken line: drill on the back side</text>
<text x="431.3" y="411.5">1:7</text>
<text x="516.9" y="411.5">1/1</text>
</g>
<g font-size="4.6">
<text x="380.7" y="403.7">5.00 in</text>
<text x="373.3" y="410.7">1.00 in</text>
<text x="397.1" y="410.7">9.00 in</text>
</g>
<g font-size="4.3">
<text x="345.8" y="368.4">ORDER NUMBER</text>
<text x="345.8" y="375.5">COMPONENT ID</text>
<text x="345.8" y="382.7">SERIES</text>
<text x="345.9" y="389.9">TOLERANCE</text>
<text x="367.7" y="396.7">CLEARANCE</text>
<text x="345.1" y="404.3">FLOOR</text>
<text x="344.8" y="411.1">CEILING</text>
</g>
<g font-size="3.9">
<text x="421.5" y="403.6">L:Inswing / R:Inswing</text>
<text x="467.2" y="403.6">L:right-hand hinging / R:right-hand hinging</text>
<text x="367.2" y="410.7">LD:</text>
<text x="388.2" y="410.7">/ RD:</text>
</g>
<g font-size="3.5">
<text x="417.9" y="397">SWING</text>
<text x="466.9" y="396.9">HINGE</text>
<text x="417.5" y="410.9">SCALE</text>
<text x="452.1" y="410.9">WEIGHT</text>
<text x="502.9" y="410.9">SHEET</text>
</g>
</svg>
